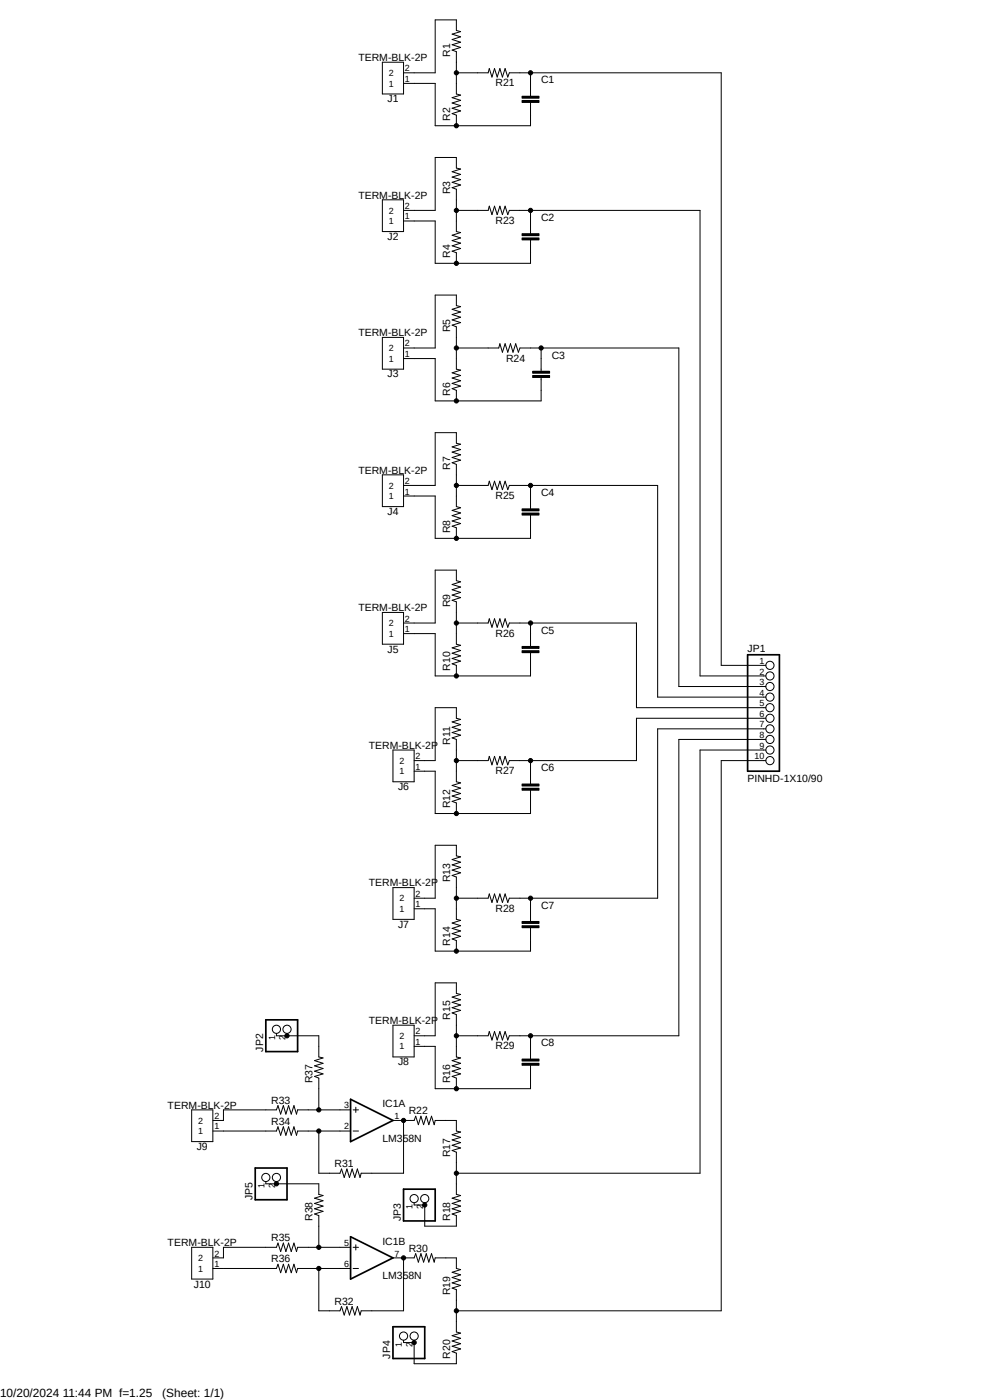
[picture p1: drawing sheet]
<svg xmlns="http://www.w3.org/2000/svg" width="297mm" height="420mm" viewBox="0 0 297 420" stroke-linecap="round" stroke-linejoin="round" font-family="sans-serif">
<path d="M49.4 .6l198.2 414M247.6 .6l-198.2 414" fill="none" stroke="#fff" stroke-width=".3"/>
<g fill="none" stroke="#000" stroke-width=".3">
<path d="M114.6 18.7h6.3v9.5h-6.3zM120.9 21.8h9.5v-15.8h6.4v3.1l1.2 .4-2.5 .7 2.5 .8-2.5 .9 2.5 .8-2.5 .7 2.5 .8-2.5 .8 1.3 .5v12.7l1.2 .3-2.5 .8 2.5 .8-2.5 .8 2.5 .8-2.5 .8 2.5 .8-2.5 .8 1.3 .4v3.2M120.9 25h9.5v12.7h28.6v-7M136.8 21.8h9.5l.3-1.2 .8 2.5 .8-2.5 .8 2.5 .8-2.5 .8 2.5 .8-2.5 .8 2.5 .5-1.3h63.5v177.8h13.3M156.5 30.1h5v.6h-5zM156.5 28.9h5v.6h-5zM159 21.8v7M114.6 59.9h6.3v9.6h-6.3zM120.9 63.1h9.5v-15.9h6.4v3.2l1.2 .3-2.5 .8 2.5 .8-2.5 .8 2.5 .8-2.5 .8 2.5 .8-2.5 .8 1.3 .5v12.7l1.2 .3-2.5 .8 2.5 .8-2.5 .8 2.5 .7-2.5 .8 2.5 .8-2.5 .9 1.3 .4v3.2M120.9 66.3h9.5v12.7h28.6v-7M136.8 63.1h9.5l.3-1.3 .8 2.6 .8-2.6 .8 2.6 .8-2.6 .8 2.6 .8-2.6 .8 2.6 .5-1.3h57.1v139.7h19.7M156.5 71.4h5v.6h-5z"/>
<path d="M156.5 70.1h5v.6h-5zM159 63.1v7M114.6 101.2h6.3v9.5h-6.3zM120.9 104.4h9.5v-15.9h6.4v3.2l1.2 .3-2.5 .8 2.5 .8-2.5 .8 2.5 .8-2.5 .8 2.5 .8-2.5 .7 1.3 .5v12.7l1.2 .3-2.5 .8 2.5 .8-2.5 .8 2.5 .8-2.5 .8 2.5 .8-2.5 .8 1.3 .5v3.2M120.9 107.6h9.5v12.7h31.8v-7M136.8 104.4h12.7l.3-1.3 .8 2.6 .8-2.6 .8 2.6 .8-2.6 .8 2.6 .8-2.6 .8 2.6 .4-1.3h47.7v101.6h26M159.6 112.6h5.1v.6h-5.1zM159.6 111.4h5.1v.6h-5.1zM162.2 104.4v7M114.6 142.5h6.3v9.5h-6.3zM120.9 145.6h9.5v-15.8h6.4v3.2l1.2 .3-2.5 .8 2.5 .8-2.5 .7 2.5 .8-2.5 .8 2.5 .8-2.5 .8 1.3 .5v12.7l1.2 .3-2.5 .8 2.5 .8-2.5 .8 2.5 .8-2.5 .8 2.5 .8-2.5 .8 1.3 .4v3.2M120.9 148.8h9.5v12.7h28.6v-7"/>
<path d="M136.8 145.6h9.5l.3-1.2 .8 2.5 .8-2.5 .8 2.5 .8-2.5 .8 2.5 .8-2.5 .8 2.5 .5-1.3h44.4v63.5h32.4M156.5 153.9h5v.6h-5zM156.5 152.7h5v.5h-5zM159 145.6v7M114.6 183.7h6.3v9.6h-6.3zM120.9 186.9h9.5v-15.9h6.4v3.2l1.2 .3-2.5 .8 2.5 .8-2.5 .8 2.5 .8-2.5 .8 2.5 .8-2.5 .8 1.3 .5v12.7l1.2 .3-2.5 .8 2.5 .8-2.5 .8 2.5 .8-2.5 .7 2.5 .8-2.5 .8 1.3 .5v3.2M120.9 190.1h9.5v12.7h28.6v-7M136.8 186.9h9.5l.3-1.3 .8 2.6 .8-2.6 .8 2.6 .8-2.6 .8 2.6 .8-2.6 .8 2.6 .5-1.3h38.1v25.4h38.7M156.5 195.2h5v.6h-5zM156.5 193.9h5v.6h-5zM159 186.9v7M229.5 215.5h-38.7v12.7h-38.1l-.5 1.2-.8-2.5-.8 2.5-.8-2.5-.8 2.5-.8-2.5-.8 2.5-.8-2.5-.3 1.3h-9.5"/>
<path d="M229.5 218.7h-32.4v50.8h-44.4l-.5 1.2-.8-2.5-.8 2.5-.8-2.5-.8 2.5-.8-2.5-.8 2.5-.8-2.5-.3 1.3h-9.5M117.8 225h6.3v9.5h-6.3zM124.1 228.2h6.3v-15.9h6.4v3.2l1.2 .3-2.5 .8 2.5 .8-2.5 .8 2.5 .8-2.5 .8 2.5 .8-2.5 .8 1.3 .4v12.7l1.2 .4-2.5 .7 2.5 .8-2.5 .8 2.5 .8-2.5 .8 2.5 .8-2.5 .8 1.3 .5v3.2M124.1 231.4h6.3v12.7h28.6v-7M156.5 236.5h5v.6h-5zM156.5 235.2h5v.6h-5zM159 228.2v7M229.5 228.2h-13.3v165h-79.4M229.5 221.8h-26v88.9h-50.8l-.5 1.3-.8-2.5-.8 2.5-.8-2.5-.8 2.5-.8-2.5-.8 2.5-.8-2.5-.3 1.2h-9.5M229.5 225h-19.7v127h-73M117.8 266.3h6.3v9.5h-6.3zM124.1 269.5h6.3v-15.9h6.4v3.2l1.2 .2-2.5 .9 2.5 .8-2.5 .8 2.5 .7-2.5 .8 2.5 .8-2.5 .8 1.3 .5v12.7l1.2 .3-2.5 .8 2.5 .8-2.5 .8 2.5 .8-2.5 .8 2.5 .8-2.5 .8 1.3 .5v3.1"/>
<path d="M124.1 272.6h6.3v12.7h28.6v-7M156.5 277.7h5v.6h-5zM156.5 276.4h5v.6h-5zM159 269.5v6.9M82.8 310v.7h12.7v6.4l1.3 .3-2.5 .8 2.5 .8-2.5 .7 2.5 .8-2.5 .9 2.5 .8-2.5 .7 1.2 .5v9.6M86 310v.7M117.8 307.6h6.3v9.5h-6.3zM124.1 310.7h6.3v-15.8h6.4v3.1l1.2 .3-2.5 .8 2.5 .8-2.5 .8 2.5 .8-2.5 .8 2.5 .8-2.5 .8 1.3 .5v12.7l1.2 .3-2.5 .8 2.5 .8-2.5 .7 2.5 .8-2.5 .9 2.5 .8-2.5 .7 1.3 .5v3.2M124.1 313.9h6.3v12.7h28.6v-7M156.5 319h5v.6h-5zM156.5 317.7h5v.6h-5zM159 310.7v7"/>
<path d="M57.4 333h6.4v9.5h-6.4zM63.8 339.3h19l.5-1.3 .8 2.6 .8-2.6 .8 2.6 .8-2.6 .8 2.6 .8-2.6 .8 2.6 .3-1.3h15.9M105.1 333h-15.9l-.3 1.2-.8-2.5-.8 2.5-.8-2.5-.8 2.5-.8-2.5-.8 2.5-.8-2.5-.5 1.3h-15.8v3.1h-3.2M105.8 333h1.6M105.8 339.3h1.6M106.6 332.1v1.6M117.8 336.1h6.3l.5-1.2 .8 2.5 .8-2.5 .8 2.5 .8-2.5 .7 2.5 .8-2.5 .8 2.5 .3-1.3h6.4v3.2l1.2 .3-2.5 .8 2.5 .8-2.5 .8 2.5 .8-2.5 .8 2.5 .8-2.5 .7 1.3 .6v12.6l1.2 .3-2.5 .9 2.5 .7-2.5 .8 2.5 .8-2.5 .8 2.5 .8-2.5 .8 1.3 .5v3.1h-9.5v-7M120.9 336.1v15.9h-12.7l-.3 1.2-.8-2.5-.8 2.5-.8-2.5-.8 2.5-.7-2.5-.8 2.5-.8-2.5-.5 1.3h-6.4v-12.7M79.7 354.5v.6h15.8v3.2l1.3 .3-2.5 .9 2.5 .7-2.5 .8 2.5 .8-2.5 .8 2.5 .8-2.5 .8 1.2 .5v9.5M82.8 354.5v.6M57.4 374.2h6.4v9.5h-6.4zM105.1 374.2h-15.9l-.3 1.3-.8-2.6-.8 2.6-.8-2.6-.8 2.6-.8-2.6-.8 2.6-.8-2.6-.5 1.3h-15.8v3.2h-3.2"/>
<path d="M105.8 374.2h1.6M106.6 373.4v1.6M117.8 377.4h6.3l.5-1.3 .8 2.5 .8-2.5 .8 2.5 .8-2.5 .7 2.5 .8-2.5 .8 2.5 .3-1.2h6.4v3.1l1.2 .4-2.5 .8 2.5 .7-2.5 .8 2.5 .8-2.5 .9 2.5 .7-2.5 .8 1.3 .5v12.7l1.2 .3-2.5 .8 2.5 .8-2.5 .8 2.5 .8-2.5 .8 2.5 .8-2.5 .8 1.3 .4v3.2h-12.7v-7M120.9 377.4v15.8h-12.7l-.3 1.3-.8-2.5-.8 2.5-.8-2.5-.8 2.5-.7-2.5-.8 2.5-.8-2.5-.5 1.2h-6.4v-12.7M124.1 360.8v.7h3.2M63.8 380.5h19l.5-1.2 .8 2.5 .8-2.5 .8 2.5 .8-2.5 .8 2.5 .8-2.5 .8 2.5 .3-1.3h15.9M105.8 380.5h1.6M120.9 402.1v.7h3.2"/>
<circle cx="136.8" cy="37.7" r=".63"/>
<circle cx="136.8" cy="21.8" r=".63"/>
<circle cx="159" cy="21.8" r=".63"/>
<circle cx="136.8" cy="63.1" r=".63"/>
<circle cx="136.8" cy="79" r=".63"/>
<circle cx="159" cy="63.1" r=".63"/>
<circle cx="136.8" cy="104.4" r=".63"/>
<circle cx="162.2" cy="104.4" r=".63"/>
<circle cx="136.8" cy="120.3" r=".63"/>
<circle cx="136.8" cy="145.6" r=".63"/>
<circle cx="159" cy="145.6" r=".63"/>
<circle cx="136.8" cy="161.5" r=".63"/>
<circle cx="136.8" cy="186.9" r=".63"/>
<circle cx="159" cy="186.9" r=".63"/>
<circle cx="230.8" cy="199.6" r="1.23"/>
<circle cx="136.8" cy="202.8" r=".63"/>
<circle cx="230.8" cy="206" r="1.23"/>
<circle cx="230.8" cy="215.5" r="1.23"/>
<circle cx="230.8" cy="202.8" r="1.23"/>
<circle cx="230.8" cy="218.7" r="1.23"/>
<circle cx="230.8" cy="209.1" r="1.23"/>
<circle cx="230.8" cy="212.3" r="1.23"/>
<circle cx="136.8" cy="228.2" r=".63"/>
<circle cx="159" cy="228.2" r=".63"/>
<circle cx="230.8" cy="228.2" r="1.23"/>
<circle cx="230.8" cy="221.8" r="1.23"/>
<circle cx="230.8" cy="225" r="1.23"/>
<circle cx="136.8" cy="244.1" r=".63"/>
<circle cx="136.8" cy="269.5" r=".63"/>
<circle cx="159" cy="269.5" r=".63"/>
<circle cx="136.8" cy="285.3" r=".63"/>
<circle cx="82.8" cy="308.8" r="1.23"/>
<circle cx="86" cy="308.8" r="1.23"/>
<circle cx="86" cy="310.7" r=".63"/>
<circle cx="136.8" cy="310.7" r=".63"/>
<circle cx="159" cy="310.7" r=".63"/>
<circle cx="95.5" cy="333" r=".63"/>
<circle cx="95.5" cy="339.3" r=".63"/>
<circle cx="120.9" cy="336.1" r=".63"/>
<circle cx="136.8" cy="326.6" r=".63"/>
<circle cx="79.7" cy="353.2" r="1.23"/>
<circle cx="82.8" cy="353.2" r="1.23"/>
<circle cx="82.8" cy="355.1" r=".63"/>
<circle cx="124.1" cy="359.6" r="1.23"/>
<circle cx="127.3" cy="359.6" r="1.23"/>
<circle cx="136.8" cy="352" r=".63"/>
<circle cx="95.5" cy="374.2" r=".63"/>
<circle cx="120.9" cy="377.4" r=".63"/>
<circle cx="127.3" cy="361.5" r=".63"/>
<circle cx="95.5" cy="380.5" r=".63"/>
<circle cx="136.8" cy="393.2" r=".63"/>
<circle cx="120.9" cy="400.8" r="1.23"/>
<circle cx="124.1" cy="400.8" r="1.23"/>
<circle cx="124.1" cy="402.8" r=".63"/>
</g>
<g fill="#000">
<path d="M156.5 30.1h5v.6h-5z" fill-rule="evenodd"/>
<path d="M156.5 28.9h5v.6h-5z" fill-rule="evenodd"/>
<path d="M156.5 71.4h5v.6h-5z" fill-rule="evenodd"/>
<path d="M156.5 70.1h5v.6h-5z" fill-rule="evenodd"/>
<path d="M159.6 112.6h5.1v.6h-5.1z" fill-rule="evenodd"/>
<path d="M159.6 111.4h5.1v.6h-5.1z" fill-rule="evenodd"/>
<path d="M156.5 153.9h5v.6h-5z" fill-rule="evenodd"/>
<path d="M156.5 152.7h5v.5h-5z" fill-rule="evenodd"/>
<path d="M156.5 195.2h5v.6h-5z" fill-rule="evenodd"/>
<path d="M156.5 193.9h5v.6h-5z" fill-rule="evenodd"/>
<path d="M156.5 236.5h5v.6h-5z" fill-rule="evenodd"/>
<path d="M156.5 235.2h5v.6h-5z" fill-rule="evenodd"/>
<path d="M156.5 277.7h5v.6h-5z" fill-rule="evenodd"/>
<path d="M156.5 276.4h5v.6h-5z" fill-rule="evenodd"/>
<path d="M156.5 319h5v.6h-5z" fill-rule="evenodd"/>
<path d="M156.5 317.7h5v.6h-5z" fill-rule="evenodd"/>
<circle cx="136.8" cy="37.7" r=".63"/>
<circle cx="136.8" cy="21.8" r=".63"/>
<circle cx="159" cy="21.8" r=".63"/>
<circle cx="136.8" cy="63.1" r=".63"/>
<circle cx="136.8" cy="79" r=".63"/>
<circle cx="159" cy="63.1" r=".63"/>
<circle cx="136.8" cy="104.4" r=".63"/>
<circle cx="162.2" cy="104.4" r=".63"/>
<circle cx="136.8" cy="120.3" r=".63"/>
<circle cx="136.8" cy="145.6" r=".63"/>
<circle cx="159" cy="145.6" r=".63"/>
<circle cx="136.8" cy="161.5" r=".63"/>
<circle cx="136.8" cy="186.9" r=".63"/>
<circle cx="159" cy="186.9" r=".63"/>
<circle cx="136.8" cy="202.8" r=".63"/>
<circle cx="136.8" cy="228.2" r=".63"/>
<circle cx="159" cy="228.2" r=".63"/>
<circle cx="136.8" cy="244.1" r=".63"/>
<circle cx="136.8" cy="269.5" r=".63"/>
<circle cx="159" cy="269.5" r=".63"/>
<circle cx="136.8" cy="285.3" r=".63"/>
<circle cx="86" cy="310.7" r=".63"/>
<circle cx="136.8" cy="310.7" r=".63"/>
<circle cx="159" cy="310.7" r=".63"/>
<circle cx="95.5" cy="333" r=".63"/>
<circle cx="95.5" cy="339.3" r=".63"/>
<circle cx="120.9" cy="336.1" r=".63"/>
<circle cx="136.8" cy="326.6" r=".63"/>
<circle cx="82.8" cy="355.1" r=".63"/>
<circle cx="136.8" cy="352" r=".63"/>
<circle cx="95.5" cy="374.2" r=".63"/>
<circle cx="120.9" cy="377.4" r=".63"/>
<circle cx="127.3" cy="361.5" r=".63"/>
<circle cx="95.5" cy="380.5" r=".63"/>
<circle cx="136.8" cy="393.2" r=".63"/>
<circle cx="124.1" cy="402.8" r=".63"/>
</g>
<path d="M224.1 196.4h9.5v35h-9.5zM79.7 305.9h9.5v9.6h-9.5zM105.1 329.8l12.7 6.3-12.7 6.4zM76.5 350.4h9.5v9.5h-9.5zM120.9 356.7h9.5v9.6h-9.5zM105.1 371l12.7 6.4-12.7 6.3zM117.8 398h9.5v9.5h-9.5z" fill="none" stroke="#000" stroke-width=".51"/>
<g font-size="3.6">
<text x="0" y="419.1">10/20/2024 11:44 PM f=1.25</text>
<text x="48.6" y="419.1">(Sheet: 1/1)</text>
</g>
<g font-size="3.1">
<text x="134.9" y="17.1" transform="rotate(-90 134.9 17.1)">R1</text>
<text x="107.4" y="18.4">TERM-BLK-2P</text>
<text x="148.5" y="25.9">R21</text>
<text x="162.2" y="25">C1</text>
<text x="116.1" y="30.7">J1</text>
<text x="134.9" y="36.2" transform="rotate(-90 134.9 36.2)">R2</text>
<text x="107.4" y="59.6">TERM-BLK-2P</text>
<text x="134.9" y="58.3" transform="rotate(-90 134.9 58.3)">R3</text>
<text x="116.1" y="72">J2</text>
<text x="148.5" y="67.2">R23</text>
<text x="162.2" y="66.3">C2</text>
<text x="134.9" y="77.4" transform="rotate(-90 134.9 77.4)">R4</text>
<text x="107.4" y="100.9">TERM-BLK-2P</text>
<text x="134.9" y="99.6" transform="rotate(-90 134.9 99.6)">R5</text>
<text x="165.4" y="107.6">C3</text>
<text x="116.1" y="113.2">J3</text>
<text x="151.7" y="108.5">R24</text>
<text x="134.9" y="118.7" transform="rotate(-90 134.9 118.7)">R6</text>
<text x="107.4" y="142.2">TERM-BLK-2P</text>
<text x="134.9" y="140.9" transform="rotate(-90 134.9 140.9)">R7</text>
<text x="148.5" y="149.7">R25</text>
<text x="162.2" y="148.8">C4</text>
<text x="116.1" y="154.5">J4</text>
<text x="134.9" y="159.9" transform="rotate(-90 134.9 159.9)">R8</text>
<text x="107.4" y="183.4">TERM-BLK-2P</text>
<text x="134.9" y="182.2" transform="rotate(-90 134.9 182.2)">R9</text>
<text x="148.5" y="191">R26</text>
<text x="162.2" y="190.1">C5</text>
<text x="116.1" y="195.8">J5</text>
<text x="224.1" y="195.7">JP1</text>
<text x="134.9" y="201.2" transform="rotate(-90 134.9 201.2)">R10</text>
<text x="110.6" y="224.7">TERM-BLK-2P</text>
<text x="134.9" y="223.4" transform="rotate(-90 134.9 223.4)">R11</text>
<text x="148.5" y="232.2">R27</text>
<text x="162.2" y="231.4">C6</text>
<text x="119.3" y="237.1">J6</text>
<text x="224.1" y="234.5">PINHD-1X10/90</text>
<text x="134.9" y="242.5" transform="rotate(-90 134.9 242.5)">R12</text>
<text x="110.6" y="265.9">TERM-BLK-2P</text>
<text x="134.9" y="264.7" transform="rotate(-90 134.9 264.7)">R13</text>
<text x="148.5" y="273.5">R28</text>
<text x="162.2" y="272.6">C7</text>
<text x="119.3" y="278.3">J7</text>
<text x="134.9" y="283.7" transform="rotate(-90 134.9 283.7)">R14</text>
<text x="134.9" y="305.9" transform="rotate(-90 134.9 305.9)">R15</text>
<text x="110.6" y="307.2">TERM-BLK-2P</text>
<text x="78.9" y="315.5" transform="rotate(-90 78.9 315.5)">JP2</text>
<text x="148.5" y="314.8">R29</text>
<text x="162.2" y="313.9">C8</text>
<text x="119.3" y="319.6">J8</text>
<text x="93.7" y="325" transform="rotate(-90 93.7 325)">R37</text>
<text x="134.9" y="325" transform="rotate(-90 134.9 325)">R16</text>
<text x="50.2" y="332.6">TERM-BLK-2P</text>
<text x="81.3" y="331">R33</text>
<text x="114.6" y="332.1">IC1A</text>
<text x="122.5" y="334.2">R22</text>
<text x="81.3" y="337.4">R34</text>
<text x="59" y="345">J9</text>
<text x="114.6" y="342.5">LM358N</text>
<text x="134.9" y="347.2" transform="rotate(-90 134.9 347.2)">R17</text>
<text x="100.3" y="350.1">R31</text>
<text x="75.7" y="359.9" transform="rotate(-90 75.7 359.9)">JP5</text>
<text x="93.7" y="366.3" transform="rotate(-90 93.7 366.3)">R38</text>
<text x="120.1" y="366.3" transform="rotate(-90 120.1 366.3)">JP3</text>
<text x="134.9" y="366.3" transform="rotate(-90 134.9 366.3)">R18</text>
<text x="50.2" y="373.9">TERM-BLK-2P</text>
<text x="81.3" y="372.3">R35</text>
<text x="114.6" y="373.4">IC1B</text>
<text x="122.5" y="375.5">R30</text>
<text x="81.3" y="378.7">R36</text>
<text x="114.6" y="383.7">LM358N</text>
<text x="58.1" y="386.3">J10</text>
<text x="134.9" y="388.5" transform="rotate(-90 134.9 388.5)">R19</text>
<text x="100.3" y="391.4">R32</text>
<text x="117" y="407.5" transform="rotate(-90 117 407.5)">JP4</text>
<text x="134.9" y="407.5" transform="rotate(-90 134.9 407.5)">R20</text>
</g>
<g font-size="2.7">
<text x="116.5" y="22.8">2</text>
<text x="121.4" y="21.4">2</text>
<text x="116.5" y="26">1</text>
<text x="121.4" y="24.6">1</text>
<text x="116.5" y="64.1">2</text>
<text x="121.4" y="65.8">1</text>
<text x="121.4" y="62.7">2</text>
<text x="116.5" y="67.2">1</text>
<text x="116.5" y="105.3">2</text>
<text x="121.4" y="107.1">1</text>
<text x="121.4" y="103.9">2</text>
<text x="116.5" y="108.5">1</text>
<text x="116.5" y="149.8">1</text>
<text x="116.5" y="146.6">2</text>
<text x="121.4" y="148.4">1</text>
<text x="121.4" y="145.2">2</text>
<text x="116.5" y="191.1">1</text>
<text x="116.5" y="187.9">2</text>
<text x="121.4" y="189.7">1</text>
<text x="121.4" y="186.5">2</text>
<text x="227.6" y="199.2">1</text>
<text x="227.6" y="202.4">2</text>
<text x="227.6" y="205.5">3</text>
<text x="227.6" y="208.7">4</text>
<text x="227.6" y="211.9">5</text>
<text x="227.6" y="215.1">6</text>
<text x="227.6" y="218.2">7</text>
<text x="227.6" y="221.4">8</text>
<text x="124.5" y="227.8">2</text>
<text x="226.1" y="227.8">10</text>
<text x="227.6" y="224.6">9</text>
<text x="119.7" y="232.3">1</text>
<text x="119.7" y="229.2">2</text>
<text x="124.5" y="230.9">1</text>
<text x="124.5" y="269">2</text>
<text x="119.7" y="273.6">1</text>
<text x="119.7" y="270.4">2</text>
<text x="124.5" y="272.2">1</text>
<text x="82.4" y="312" transform="rotate(-90 82.4 312)">1</text>
<text x="85.6" y="312" transform="rotate(-90 85.6 312)">2</text>
<text x="119.7" y="311.7">2</text>
<text x="124.5" y="310.3">2</text>
<text x="119.7" y="314.8">1</text>
<text x="124.5" y="313.4">1</text>
<text x="64.3" y="335.7">2</text>
<text x="103.1" y="332.5">3</text>
<text x="118.2" y="335.7">1</text>
<text x="59.4" y="340.2">1</text>
<text x="59.4" y="337.1">2</text>
<text x="64.3" y="338.8">1</text>
<text x="103.1" y="338.8">2</text>
<text x="79.2" y="356.4" transform="rotate(-90 79.2 356.4)">1</text>
<text x="82.4" y="356.4" transform="rotate(-90 82.4 356.4)">2</text>
<text x="123.7" y="362.7" transform="rotate(-90 123.7 362.7)">1</text>
<text x="126.8" y="362.7" transform="rotate(-90 126.8 362.7)">2</text>
<text x="64.3" y="376.9">2</text>
<text x="103.1" y="373.8">5</text>
<text x="118.2" y="376.9">7</text>
<text x="59.4" y="381.5">1</text>
<text x="59.4" y="378.3">2</text>
<text x="64.3" y="380.1">1</text>
<text x="103.1" y="380.1">6</text>
<text x="120.5" y="404" transform="rotate(-90 120.5 404)">1</text>
<text x="123.7" y="404" transform="rotate(-90 123.7 404)">2</text>
</g>
</svg>
